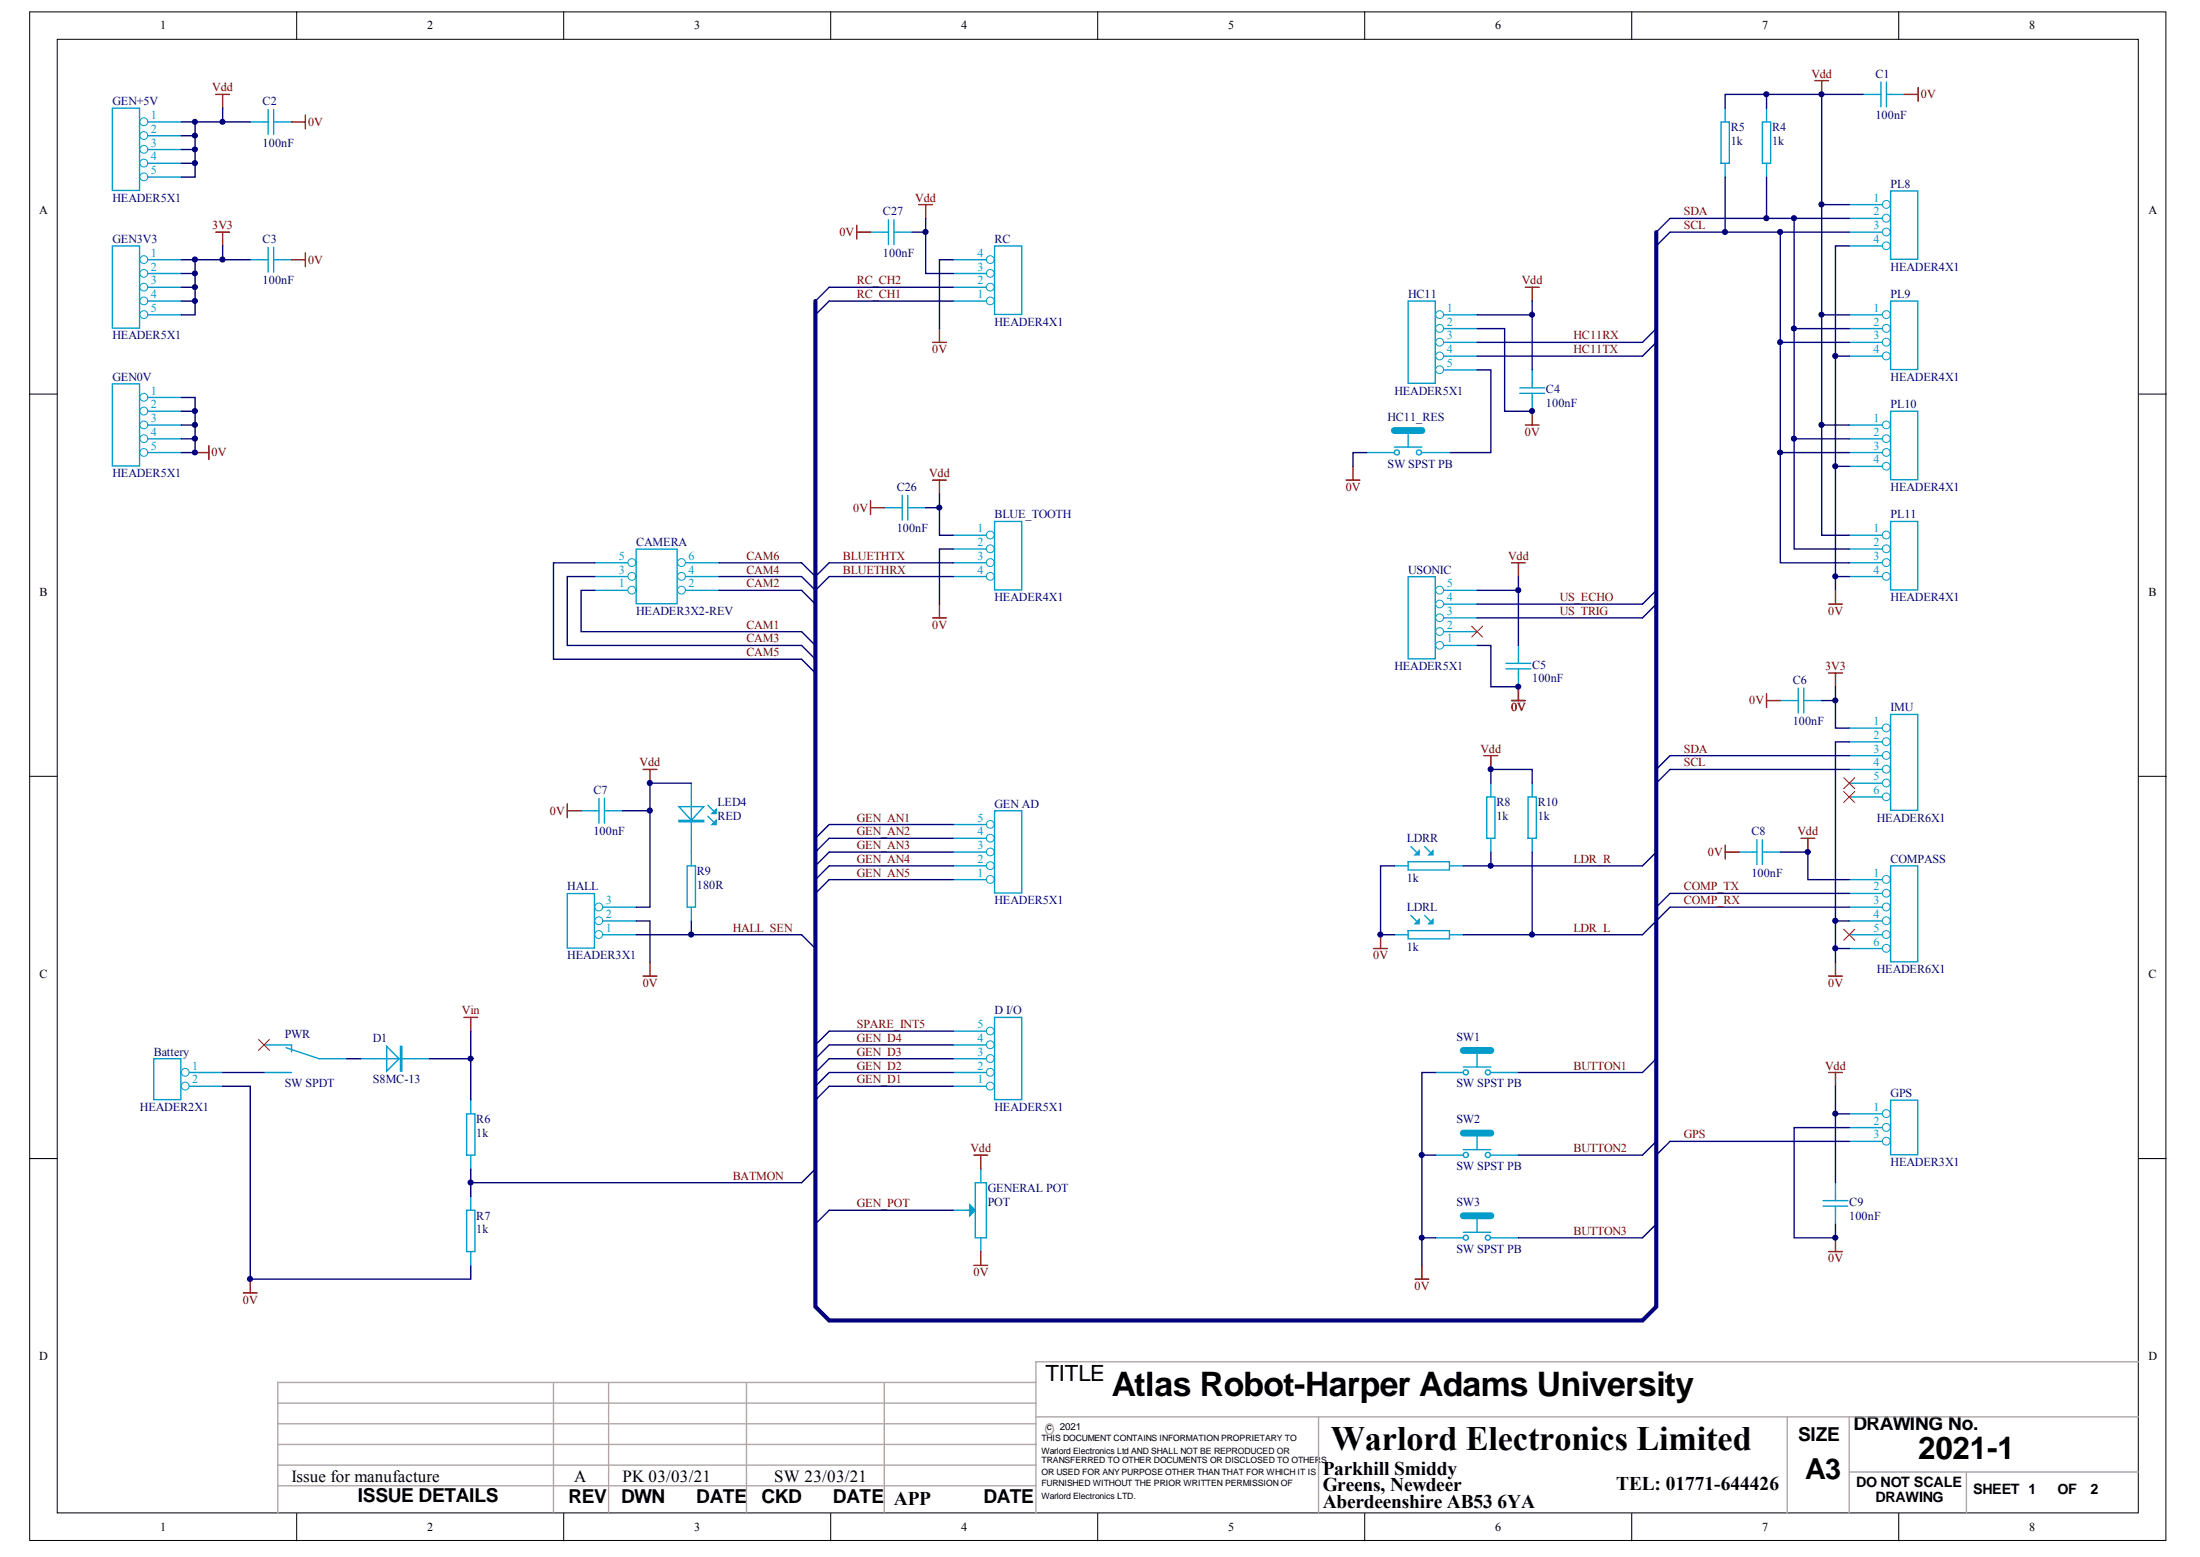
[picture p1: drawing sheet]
<svg xmlns="http://www.w3.org/2000/svg" width="420mm" height="297mm" viewBox="0 0 420 297" stroke-linecap="round" stroke-linejoin="round" font-family="sans-serif">
<g fill="#fff" stroke="#000" stroke-width=".19">
<path d="M5.7 2.3h407.6v291.6h-407.6z"/>
<path d="M10.9 7.5h397.1v281.1h-397.1z"/>
</g>
<g fill="none" stroke="#000" stroke-width=".19">
<path d="M56.6 2.2v5.3M107.6 2.2v5.3M158.5 2.2v5.3M209.5 2.2v5.3M260.4 2.2v5.3M311.4 2.2v5.3M362.3 2.2v5.3M5.7 75.2h5.2M408.1 75.2h5.3M5.7 148.1h5.2M408.1 148.1h5.3M5.7 221h5.2"/>
<path d="M408.1 221h5.3M56.6 288.7v5.3M107.6 288.7v5.3M158.5 288.7v5.3M209.5 288.7v5.3M260.4 288.7v5.3M311.4 288.7v5.3M362.3 288.7v5.3"/>
</g>
<g fill="none" stroke="#b0a6a6" stroke-width=".26">
<path d="M408.1 259.8h-210.4v28.9M53 279.5h144.7M53 275.6h144.7M53 271.6h144.7M53 267.7h144.7M105.6 263.7v24.7M116.1 263.7v24.7M142.4 263.7v24.7M168.7 263.7v24.7M197.7 263.7h-144.7v25M197.7 270.3h210.4M199.7 271.9a.75 .75 0 0 1 1-.1 .75 .75 0 0 1 .3 .8 .78 .78 0 0 1-.7 1 .78 .78 0 0 1-.8-1z"/>
<path d="M251.6 270.3v18.4M341 270.3v18.4M352.9 270.3v18.4M53 283.5h144.7M352.9 280.8h55.2M375.2 280.8v7.9"/>
</g>
<path d="M352.9 215.1h7.9M360.8 209.9h5.1v10.4h-5.1z" fill="none" stroke="#009cca" stroke-width=".26"/>
<circle cx="359.9" cy="215.1" r=".75" fill="#fff" stroke="#009cca" stroke-width=".19"/>
<path d="M352.9 217.7h7.9" fill="none" stroke="#009cca" stroke-width=".26"/>
<circle cx="359.9" cy="217.7" r=".75" fill="#fff" stroke="#009cca" stroke-width=".19"/>
<path d="M352.9 212.5h7.9" fill="none" stroke="#009cca" stroke-width=".26"/>
<circle cx="359.9" cy="212.5" r=".75" fill="#fff" stroke="#009cca" stroke-width=".19"/>
<path d="M352.9 170.4h7.9M360.8 165.2h5.1v18.3h-5.1z" fill="none" stroke="#009cca" stroke-width=".26"/>
<circle cx="359.9" cy="170.4" r=".75" fill="#fff" stroke="#009cca" stroke-width=".19"/>
<path d="M352.9 173.1h7.9" fill="none" stroke="#009cca" stroke-width=".26"/>
<circle cx="359.9" cy="173" r=".75" fill="#fff" stroke="#009cca" stroke-width=".19"/>
<path d="M352.9 167.8h7.9" fill="none" stroke="#009cca" stroke-width=".26"/>
<circle cx="359.9" cy="167.8" r=".75" fill="#fff" stroke="#009cca" stroke-width=".19"/>
<path d="M352.9 175.7h7.9" fill="none" stroke="#009cca" stroke-width=".26"/>
<circle cx="359.9" cy="175.7" r=".75" fill="#fff" stroke="#009cca" stroke-width=".19"/>
<path d="M352.9 178.3h7.9" fill="none" stroke="#009cca" stroke-width=".26"/>
<circle cx="359.9" cy="178.3" r=".75" fill="#fff" stroke="#009cca" stroke-width=".19"/>
<path d="M352.9 181h7.9" fill="none" stroke="#009cca" stroke-width=".26"/>
<circle cx="359.9" cy="180.9" r=".75" fill="#fff" stroke="#009cca" stroke-width=".19"/>
<path d="M29.3 202h5.2v7.8h-5.2zM34.6 207.2h7.9" fill="none" stroke="#009cca" stroke-width=".26"/>
<circle cx="35.3" cy="207.2" r=".75" fill="#fff" stroke="#009cca" stroke-width=".19"/>
<path d="M34.6 204.6h7.9" fill="none" stroke="#009cca" stroke-width=".26"/>
<circle cx="35.3" cy="204.6" r=".75" fill="#fff" stroke="#009cca" stroke-width=".19"/>
<g fill="none" stroke="#009cca" stroke-width=".26">
<path d="M360.8 36.4h5.1v13.1h-5.1zM352.9 41.7h7.9M266.1 178.3h2.6M266.1 165.2h2.6M268.7 177.5h7.9v1.6h-7.9zM268.7 164.4h7.9v1.6h-7.9zM269.2 174.6l1.1 1.1M269.2 161.5l1.1 1.1M271.9 174.6l1 1.1M271.9 161.5l1 1.1M276.6 178.3h2.6M276.6 165.2h2.6"/>
<path d="M50.4 199.4h5.2v1.3M54.6 199.9l6.3 2.1h5.3M73.8 199.6l2.4 2.4-2.4 2.3zM50.4 204.6h5.2M68.8 202h13.1"/>
</g>
<path d="M88.5 194.1h2.6M89.8 194.1v2.6M46.4 246.7h2.7M47.7 244v2.7" fill="none" stroke="#800000" stroke-width=".26"/>
<path d="M89.8 196.7v5.3h-7.9M42.5 207.2h5.2v36.8h42.1v-2.6M42.5 204.6h7.9" fill="none" stroke="#000080" stroke-width=".26"/>
<g fill="#009cca" stroke="#009cca" stroke-width=".26">
<path d="M272.6 176.2l.8-.8v.8z"/>
<path d="M270 176.2l.8-.8v.8z"/>
<path d="M272.6 163.1l.8-.8v.8z"/>
<path d="M270 163.1l.8-.8v.8z"/>
<path d="M76.4 199.6h.3v4.7h-.3z" fill-rule="evenodd"/>
</g>
<path d="M49.3 198.3l2.1 2.1M51.4 198.3l-2.1 2.1" fill="none" stroke="#f00" stroke-width=".19"/>
<circle cx="359.9" cy="41.6" r=".75" fill="#fff" stroke="#009cca" stroke-width=".19"/>
<path d="M352.9 44.3h7.9" fill="none" stroke="#009cca" stroke-width=".26"/>
<circle cx="359.9" cy="44.3" r=".74" fill="#fff" stroke="#009cca" stroke-width=".19"/>
<path d="M352.9 39h7.9" fill="none" stroke="#009cca" stroke-width=".26"/>
<circle cx="359.9" cy="39" r=".75" fill="#fff" stroke="#009cca" stroke-width=".19"/>
<path d="M352.9 46.9h7.9" fill="none" stroke="#009cca" stroke-width=".26"/>
<circle cx="359.9" cy="46.9" r=".74" fill="#fff" stroke="#009cca" stroke-width=".19"/>
<path d="M21.4 20.6h5.2v15.7h-5.2zM26.7 25.9h7.9" fill="none" stroke="#009cca" stroke-width=".26"/>
<circle cx="27.5" cy="25.9" r=".75" fill="#fff" stroke="#009cca" stroke-width=".19"/>
<path d="M26.7 28.5h7.9" fill="none" stroke="#009cca" stroke-width=".26"/>
<circle cx="27.5" cy="28.5" r=".75" fill="#fff" stroke="#009cca" stroke-width=".19"/>
<path d="M26.7 23.3h7.9" fill="none" stroke="#009cca" stroke-width=".26"/>
<circle cx="27.5" cy="23.2" r=".75" fill="#fff" stroke="#009cca" stroke-width=".19"/>
<path d="M26.7 31.2h7.9" fill="none" stroke="#009cca" stroke-width=".26"/>
<circle cx="27.5" cy="31.1" r=".75" fill="#fff" stroke="#009cca" stroke-width=".19"/>
<path d="M26.7 33.8h7.9" fill="none" stroke="#009cca" stroke-width=".26"/>
<circle cx="27.5" cy="33.7" r=".75" fill="#fff" stroke="#009cca" stroke-width=".19"/>
<path d="M21.4 46.9h5.2v15.7h-5.2zM26.7 52.2h7.9" fill="none" stroke="#009cca" stroke-width=".26"/>
<circle cx="27.5" cy="52.1" r=".74" fill="#fff" stroke="#009cca" stroke-width=".19"/>
<path d="M26.7 54.8h7.9" fill="none" stroke="#009cca" stroke-width=".26"/>
<circle cx="27.5" cy="54.8" r=".74" fill="#fff" stroke="#009cca" stroke-width=".19"/>
<path d="M26.7 49.5h7.9" fill="none" stroke="#009cca" stroke-width=".26"/>
<circle cx="27.5" cy="49.5" r=".74" fill="#fff" stroke="#009cca" stroke-width=".19"/>
<path d="M26.7 57.4h7.9" fill="none" stroke="#009cca" stroke-width=".26"/>
<circle cx="27.5" cy="57.4" r=".74" fill="#fff" stroke="#009cca" stroke-width=".19"/>
<path d="M26.7 60.1h7.9" fill="none" stroke="#009cca" stroke-width=".26"/>
<circle cx="27.5" cy="60" r=".75" fill="#fff" stroke="#009cca" stroke-width=".19"/>
<path d="M21.4 73.2h5.2v15.7h-5.2zM26.7 78.5h7.9" fill="none" stroke="#009cca" stroke-width=".26"/>
<circle cx="27.5" cy="78.4" r=".75" fill="#fff" stroke="#009cca" stroke-width=".19"/>
<path d="M26.7 81.1h7.9" fill="none" stroke="#009cca" stroke-width=".26"/>
<circle cx="27.5" cy="81.1" r=".74" fill="#fff" stroke="#009cca" stroke-width=".19"/>
<path d="M26.7 75.8h7.9" fill="none" stroke="#009cca" stroke-width=".26"/>
<circle cx="27.5" cy="75.8" r=".75" fill="#fff" stroke="#009cca" stroke-width=".19"/>
<path d="M26.7 83.7h7.9" fill="none" stroke="#009cca" stroke-width=".26"/>
<circle cx="27.5" cy="83.7" r=".74" fill="#fff" stroke="#009cca" stroke-width=".19"/>
<path d="M26.7 86.3h7.9" fill="none" stroke="#009cca" stroke-width=".26"/>
<circle cx="27.5" cy="86.3" r=".74" fill="#fff" stroke="#009cca" stroke-width=".19"/>
<path d="M268.7 110h5.2v15.7h-5.2zM274 120.5h7.9" fill="none" stroke="#009cca" stroke-width=".26"/>
<circle cx="274.7" cy="120.5" r=".74" fill="#fff" stroke="#009cca" stroke-width=".19"/>
<path d="M274 117.9h7.9" fill="none" stroke="#009cca" stroke-width=".26"/>
<circle cx="274.7" cy="117.8" r=".74" fill="#fff" stroke="#009cca" stroke-width=".19"/>
<path d="M274 123.1h7.9" fill="none" stroke="#009cca" stroke-width=".26"/>
<circle cx="274.7" cy="123.1" r=".74" fill="#fff" stroke="#009cca" stroke-width=".19"/>
<path d="M274 115.3h7.9" fill="none" stroke="#009cca" stroke-width=".26"/>
<circle cx="274.7" cy="115.2" r=".74" fill="#fff" stroke="#009cca" stroke-width=".19"/>
<path d="M274 112.6h7.9" fill="none" stroke="#009cca" stroke-width=".26"/>
<circle cx="274.7" cy="112.6" r=".75" fill="#fff" stroke="#009cca" stroke-width=".19"/>
<path d="M189.8 194.1h5.2v15.7h-5.2zM181.9 204.6h7.9" fill="none" stroke="#009cca" stroke-width=".26"/>
<circle cx="189" cy="204.6" r=".75" fill="#fff" stroke="#009cca" stroke-width=".19"/>
<path d="M181.9 202h7.9" fill="none" stroke="#009cca" stroke-width=".26"/>
<circle cx="189" cy="201.9" r=".75" fill="#fff" stroke="#009cca" stroke-width=".19"/>
<path d="M181.9 207.2h7.9" fill="none" stroke="#009cca" stroke-width=".26"/>
<circle cx="189" cy="207.2" r=".75" fill="#fff" stroke="#009cca" stroke-width=".19"/>
<path d="M181.9 199.4h7.9" fill="none" stroke="#009cca" stroke-width=".26"/>
<circle cx="189" cy="199.3" r=".75" fill="#fff" stroke="#009cca" stroke-width=".19"/>
<path d="M181.9 196.7h7.9" fill="none" stroke="#009cca" stroke-width=".26"/>
<circle cx="189" cy="196.7" r=".74" fill="#fff" stroke="#009cca" stroke-width=".19"/>
<path d="M268.7 57.4h5.2v15.7h-5.2zM274 62.7h7.9" fill="none" stroke="#009cca" stroke-width=".26"/>
<circle cx="274.7" cy="62.7" r=".75" fill="#fff" stroke="#009cca" stroke-width=".19"/>
<path d="M274 65.3h7.9" fill="none" stroke="#009cca" stroke-width=".26"/>
<circle cx="274.7" cy="65.3" r=".75" fill="#fff" stroke="#009cca" stroke-width=".19"/>
<path d="M274 60.1h7.9" fill="none" stroke="#009cca" stroke-width=".26"/>
<circle cx="274.7" cy="60" r=".75" fill="#fff" stroke="#009cca" stroke-width=".19"/>
<path d="M274 67.9h7.9" fill="none" stroke="#009cca" stroke-width=".26"/>
<circle cx="274.7" cy="67.9" r=".75" fill="#fff" stroke="#009cca" stroke-width=".19"/>
<path d="M274 70.6h7.9" fill="none" stroke="#009cca" stroke-width=".26"/>
<circle cx="274.7" cy="70.5" r=".75" fill="#fff" stroke="#009cca" stroke-width=".19"/>
<g fill="none" stroke="#009cca" stroke-width=".26">
<path d="M360.8 57.4h5.1v13.1h-5.1zM352.9 62.7h7.9M274 204.6h5.2M279.2 203.6h5.3M279.2 219.3h5.3M281.9 200.4v3.2M281.9 216.2v3.1M284.5 204.6h5.2M274 220.4h5.2M274 236.1h5.2M279.2 235.1h5.3M281.9 231.9v3.2"/>
<path d="M284.5 220.4h5.2M284.5 236.1h5.2"/>
<circle cx="279.7" cy="204.6" r=".48"/>
<circle cx="283.9" cy="204.6" r=".48"/>
<circle cx="279.7" cy="220.3" r=".49"/>
<circle cx="279.7" cy="236.1" r=".48"/>
<circle cx="283.9" cy="220.3" r=".49"/>
<circle cx="283.9" cy="236.1" r=".48"/>
</g>
<path d="M279.2 200.4h5.3M279.2 216.2h5.3M279.2 231.9h5.3" fill="none" stroke="#009cca" stroke-width="1.3"/>
<path d="M316 175.7l-2.6 2.6M316 162.6l-2.6 2.6h-34.2M274 204.6h-2.7v36.8M316 202l-2.6 2.6h-23.7M316 217.7l-2.6 2.7h-23.7M271.3 220.4h2.7M271.3 236.1h2.7M316 233.5l-2.6 2.6h-23.7" fill="none" stroke="#000080" stroke-width=".26"/>
<path d="M270 244h2.6M271.3 241.4v2.6" fill="none" stroke="#800000" stroke-width=".26"/>
<circle cx="359.9" cy="62.7" r=".75" fill="#fff" stroke="#009cca" stroke-width=".19"/>
<path d="M352.9 65.3h7.9" fill="none" stroke="#009cca" stroke-width=".26"/>
<circle cx="359.9" cy="65.3" r=".75" fill="#fff" stroke="#009cca" stroke-width=".19"/>
<path d="M352.9 60.1h7.9" fill="none" stroke="#009cca" stroke-width=".26"/>
<circle cx="359.9" cy="60" r=".75" fill="#fff" stroke="#009cca" stroke-width=".19"/>
<path d="M352.9 67.9h7.9" fill="none" stroke="#009cca" stroke-width=".26"/>
<circle cx="359.9" cy="67.9" r=".75" fill="#fff" stroke="#009cca" stroke-width=".19"/>
<path d="M360.8 78.5h5.1v13h-5.1zM352.9 83.7h7.9" fill="none" stroke="#009cca" stroke-width=".26"/>
<circle cx="359.9" cy="83.7" r=".74" fill="#fff" stroke="#009cca" stroke-width=".19"/>
<path d="M352.9 86.3h7.9" fill="none" stroke="#009cca" stroke-width=".26"/>
<circle cx="359.9" cy="86.3" r=".74" fill="#fff" stroke="#009cca" stroke-width=".19"/>
<path d="M352.9 81.1h7.9" fill="none" stroke="#009cca" stroke-width=".26"/>
<circle cx="359.9" cy="81.1" r=".74" fill="#fff" stroke="#009cca" stroke-width=".19"/>
<path d="M352.9 89h7.9" fill="none" stroke="#009cca" stroke-width=".26"/>
<circle cx="359.9" cy="88.9" r=".74" fill="#fff" stroke="#009cca" stroke-width=".19"/>
<path d="M360.8 99.5h5.1v13h-5.1zM352.9 104.7h7.9" fill="none" stroke="#009cca" stroke-width=".26"/>
<circle cx="359.9" cy="104.7" r=".75" fill="#fff" stroke="#009cca" stroke-width=".19"/>
<path d="M352.9 107.4h7.9" fill="none" stroke="#009cca" stroke-width=".26"/>
<circle cx="359.9" cy="107.3" r=".75" fill="#fff" stroke="#009cca" stroke-width=".19"/>
<path d="M352.9 102.1h7.9" fill="none" stroke="#009cca" stroke-width=".26"/>
<circle cx="359.9" cy="102.1" r=".75" fill="#fff" stroke="#009cca" stroke-width=".19"/>
<path d="M352.9 110h7.9" fill="none" stroke="#009cca" stroke-width=".26"/>
<circle cx="359.9" cy="110" r=".75" fill="#fff" stroke="#009cca" stroke-width=".19"/>
<g fill="none" stroke="#000080" stroke-width=".26">
<path d="M352.9 39h-5.3v63.1h5.3M339.7 44.3v63.1h13.2M342.4 41.7v63h10.5M352.9 46.9h-2.7v65.7M352.9 41.7h-34.2l-2.7 2.6M352.9 44.3h-34.2l-2.7 2.6M339.7 65.3h13.2M342.4 62.7h10.5M347.6 60.1h5.3M350.2 67.9h2.7M339.7 86.3h13.2M342.4 83.7h10.5"/>
<path d="M347.6 81.1h5.3M350.2 89h2.7M350.2 110h2.7"/>
</g>
<path d="M316 44.3v205l-2.6 2.6h-155.2l-2.6-2.6v-191.9" fill="none" stroke="#000080" stroke-width=".79"/>
<path d="M346.3 15.4h2.6M347.6 15.4v2.6M348.9 115.3h2.7M350.2 112.6v2.7" fill="none" stroke="#800000" stroke-width=".26"/>
<path d="M328.4 23.3h1.6v7.9h-1.6zM329.2 20.6v2.7M329.2 31.2v2.6M336.3 23.3h1.6v7.9h-1.6zM337.1 20.6v2.7M337.1 31.2v2.6M360.8 136.3h5.1v18.3h-5.1zM352.9 141.5h7.9" fill="none" stroke="#009cca" stroke-width=".26"/>
<path d="M351.8 177.3l2.1 2.1M353.9 177.3l-2.1 2.1" fill="none" stroke="#f00" stroke-width=".19"/>
<circle cx="359.9" cy="141.5" r=".75" fill="#fff" stroke="#009cca" stroke-width=".19"/>
<path d="M352.9 144.2h7.9" fill="none" stroke="#009cca" stroke-width=".26"/>
<circle cx="359.9" cy="144.1" r=".75" fill="#fff" stroke="#009cca" stroke-width=".19"/>
<path d="M352.9 138.9h7.9" fill="none" stroke="#009cca" stroke-width=".26"/>
<circle cx="359.9" cy="138.9" r=".75" fill="#fff" stroke="#009cca" stroke-width=".19"/>
<path d="M352.9 146.8h7.9" fill="none" stroke="#009cca" stroke-width=".26"/>
<circle cx="359.9" cy="146.8" r=".75" fill="#fff" stroke="#009cca" stroke-width=".19"/>
<path d="M352.9 149.4h7.9" fill="none" stroke="#009cca" stroke-width=".26"/>
<circle cx="359.9" cy="149.4" r=".75" fill="#fff" stroke="#009cca" stroke-width=".19"/>
<path d="M352.9 152h7.9" fill="none" stroke="#009cca" stroke-width=".26"/>
<circle cx="359.9" cy="152" r=".74" fill="#fff" stroke="#009cca" stroke-width=".19"/>
<g fill="none" stroke="#000080" stroke-width=".26">
<path d="M337.1 18v2.6M347.6 18h7.9M34.6 23.3h13.1M34.6 31.2h2.6M34.6 28.5h2.6M34.6 25.9h2.6M37.2 23.3v10.5h-2.6M42.5 20.6v2.7M329.2 20.6v-2.6h18.4v21M329.2 33.8v10.5M337.1 33.8v7.9M34.6 49.5h13.1"/>
<path d="M34.6 57.4h2.6M34.6 54.8h2.6M34.6 52.2h2.6M37.2 49.5v10.6h-2.6M42.5 46.9v2.6M292.4 57.4v13.2M34.6 75.8h2.6v10.5h-2.6M34.6 78.5h2.6M281.9 62.7h5.2v15.8h5.3M281.9 70.6h2.6v15.7h-7.9M281.9 60.1h10.5M316 65.3l-2.6 2.6h-31.5"/>
<path d="M316 62.7l-2.6 2.6h-31.5M34.6 83.7h2.6M34.6 81.1h2.6M260.8 86.3h-2.6v2.7M281.9 112.6h7.8M289.7 110v13.1M316 115.3l-2.6 2.6h-31.5M316 112.6l-2.6 2.7h-31.5M281.9 123.1h2.6v7.9h5.2M347.6 133.6h2.6M350.2 131v7.9h2.7M284.5 149.4v-2.6h7.9v2.6"/>
<path d="M352.9 141.5h-2.7v42.1M352.9 144.2h-34.2l-2.7 2.6M352.9 146.8h-34.2l-2.7 2.6M266.1 165.2h-2.7v13.1h2.7M284.5 162.6v2.6M292.4 162.6v15.7h-13.2M292.4 178.3h21M339.7 162.6h5.3v5.2h7.9M352.9 173.1h-34.2l-2.7 2.6M352.9 170.4h-34.2l-2.7 2.7M350.2 181h2.7M66.2 202h2.6"/>
<path d="M89.8 202v7.9M350.2 212.5h2.7M350.2 207.2v18.4M352.9 215.1h-10.5v21h7.8v-2.6M352.9 217.7h-34.2l-2.7 2.7M89.8 223v5.3M155.6 223l-2.6 2.6h-63.2"/>
</g>
<g fill="none" stroke="#800000" stroke-width=".26">
<path d="M41.2 18h2.6M42.5 18v2.6M363.4 18h2.6M366 16.7v2.6M55.6 23.3h2.7M58.3 22v2.6M41.2 44.3h2.6M42.5 44.3v2.6M55.6 49.5h2.7M58.3 48.2v2.7M291.1 54.8h2.6M292.4 54.8v2.6"/>
<path d="M292.4 78.5v2.6M37.2 86.3h2.7M39.9 85v2.7M256.9 91.6h2.6M258.2 89v2.6M291.1 81.1h2.6M288.4 107.4h2.7M289.7 107.4v2.6M288.4 133.6h2.7M289.7 131v2.6M337.1 132.3v2.7M337.1 133.6h2.6"/>
<path d="M348.9 128.4h2.7M350.2 128.4v2.6M283.2 144.2h2.6M284.5 144.2v2.6M343.7 159.9h2.6M345 159.9v2.7M263.4 178.3v2.7M329.2 161.2v2.7M329.2 162.6h2.6M262.1 181h2.7M348.9 186.2h2.7M350.2 183.6v2.6"/>
<path d="M348.9 204.6h2.7M350.2 204.6v2.6M348.9 238.8h2.7M350.2 236.1v2.7"/>
</g>
<path d="M280.8 119.5l2.1 2.1M282.9 119.5l-2.1 2.1M351.8 148.4l2.1 2.1M351.8 151l2.1 2.1M353.9 148.4l-2.1 2.1M353.9 151l-2.1 2.1" fill="none" stroke="#f00" stroke-width=".19"/>
<g fill="none" stroke="#009cca" stroke-width=".26">
<path d="M355.5 18h3.4M358.9 15.6v4.8M360 18h3.4M360 15.6v4.8M47.7 23.3h3.5M51.2 20.9v4.7M52.2 23.3h3.4M52.2 20.9v4.7M47.7 49.5h3.5M51.2 47.2v4.7M52.2 47.2v4.7M52.2 49.5h3.4"/>
<path d="M290 75h4.7M290 74h4.7M292.4 70.6v3.4M292.4 75v3.5M260.8 86.3h5.3M266.1 85.3h5.2M268.7 82.1v3.2M271.3 86.3h5.3M287.4 127.6h4.7M287.4 126.6h4.7M289.7 123.1v3.5M289.7 127.6v3.4"/>
<path d="M339.7 133.6h3.4M343.1 131.3v4.7M344.2 133.6h3.4M344.2 131.3v4.7M189.8 154.7h5.2v15.7h-5.2zM283.7 152h1.6v7.9h-1.6zM284.5 149.4v2.6M284.5 159.9v2.7M291.6 152h1.6v7.9h-1.6zM292.4 149.4v2.6M292.4 159.9v2.7M181.9 165.2h7.9"/>
<path d="M331.8 162.6h3.5M335.3 160.2v4.7M336.3 162.6h3.4M336.3 160.2v4.7M89 212.5h1.6v7.9h-1.6zM89.8 209.9v2.6M89 230.9h1.6v7.9h-1.6zM89.8 220.4v2.6M89.8 228.3v2.6M89.8 238.8v2.6M347.9 230.1h4.7M347.9 229h4.7"/>
<path d="M350.2 225.6v3.4M350.2 230.1v3.4"/>
<circle cx="266.6" cy="86.3" r=".48"/>
<circle cx="270.8" cy="86.3" r=".48"/>
</g>
<path d="M266.1 82.1h5.2" fill="none" stroke="#009cca" stroke-width="1.3"/>
<circle cx="189" cy="165.1" r=".75" fill="#fff" stroke="#009cca" stroke-width=".19"/>
<path d="M181.9 162.6h7.9" fill="none" stroke="#009cca" stroke-width=".26"/>
<circle cx="189" cy="162.5" r=".74" fill="#fff" stroke="#009cca" stroke-width=".19"/>
<path d="M181.9 167.8h7.9" fill="none" stroke="#009cca" stroke-width=".26"/>
<circle cx="189" cy="167.8" r=".75" fill="#fff" stroke="#009cca" stroke-width=".19"/>
<path d="M181.9 159.9h7.9" fill="none" stroke="#009cca" stroke-width=".26"/>
<circle cx="189" cy="159.9" r=".74" fill="#fff" stroke="#009cca" stroke-width=".19"/>
<path d="M181.9 157.3h7.9" fill="none" stroke="#009cca" stroke-width=".26"/>
<circle cx="189" cy="157.3" r=".74" fill="#fff" stroke="#009cca" stroke-width=".19"/>
<path d="M181.9 159.9h-23.7l-2.6 2.7M181.9 157.3h-23.7l-2.6 2.6M181.9 167.8h-23.7l-2.6 2.6M181.9 165.2h-23.7l-2.6 2.6M181.9 162.6h-23.7l-2.6 2.6M181.9 199.4h-23.7l-2.6 2.6M181.9 196.7h-23.7l-2.6 2.7M181.9 207.2h-23.7l-2.6 2.7M181.9 204.6h-23.7l-2.6 2.6M181.9 202h-23.7l-2.6 2.6" fill="none" stroke="#000080" stroke-width=".26"/>
<path d="M121.4 104.8h7.8v10.4h-7.8zM129.3 112.6h7.9" fill="none" stroke="#009cca" stroke-width=".26"/>
<circle cx="130" cy="112.6" r=".75" fill="#fff" stroke="#009cca" stroke-width=".19"/>
<path d="M113.5 110h7.9" fill="none" stroke="#009cca" stroke-width=".26"/>
<circle cx="120.6" cy="110" r=".75" fill="#fff" stroke="#009cca" stroke-width=".19"/>
<path d="M129.3 110h7.9" fill="none" stroke="#009cca" stroke-width=".26"/>
<circle cx="130" cy="110" r=".75" fill="#fff" stroke="#009cca" stroke-width=".19"/>
<path d="M129.3 107.4h7.9" fill="none" stroke="#009cca" stroke-width=".26"/>
<circle cx="130" cy="107.3" r=".75" fill="#fff" stroke="#009cca" stroke-width=".19"/>
<path d="M113.5 112.6h7.9" fill="none" stroke="#009cca" stroke-width=".26"/>
<circle cx="120.6" cy="112.6" r=".75" fill="#fff" stroke="#009cca" stroke-width=".19"/>
<path d="M113.5 107.4h7.9" fill="none" stroke="#009cca" stroke-width=".26"/>
<circle cx="120.6" cy="107.3" r=".75" fill="#fff" stroke="#009cca" stroke-width=".19"/>
<path d="M113.5 107.4h-7.9v18.4h47.4M113.5 110h-5.3v13.1h44.8M113.5 112.6h-2.6v7.9h42.1M137.2 112.6h15.8M137.2 110h15.8M137.2 107.4h15.8" fill="none" stroke="#000080" stroke-width=".26"/>
<path d="M108.2 170.5h5.2v10.4h-5.2zM113.5 175.7h7.9" fill="none" stroke="#009cca" stroke-width=".26"/>
<circle cx="114.3" cy="175.7" r=".75" fill="#fff" stroke="#009cca" stroke-width=".19"/>
<path d="M113.5 173.1h7.9" fill="none" stroke="#009cca" stroke-width=".26"/>
<circle cx="114.3" cy="173" r=".75" fill="#fff" stroke="#009cca" stroke-width=".19"/>
<path d="M113.5 178.3h7.9" fill="none" stroke="#009cca" stroke-width=".26"/>
<circle cx="114.3" cy="178.3" r=".75" fill="#fff" stroke="#009cca" stroke-width=".19"/>
<g fill="none" stroke="#009cca" stroke-width=".26">
<path d="M189.8 99.5h5.2v13h-5.2zM181.9 104.7h7.9M110.9 154.7h3.4M114.3 152.3v4.7M115.3 154.7h3.5M115.3 152.3v4.7M129.6 153.9h4.7l-2.4 2.6zM131.9 149.4v15.8M135.1 153.6l1 1.1M135.1 155.7l1 1.1M131.1 165.2h1.6v7.9h-1.6zM131.9 173.1v2.6"/>
<path d="M181.9 230.9h4.2M186.1 225.6h2.1v10.5h-2.1zM187.2 223v2.6M187.2 236.1v2.7"/>
</g>
<g fill="#009cca" stroke="#009cca" stroke-width=".26">
<path d="M135.9 155.2l.8-.8v.8z"/>
<path d="M135.9 157.3l.8-.8v.8z"/>
<path d="M185.1 229.8l1 1.1-1 1z"/>
<path d="M129.6 156.5h4.7v.3h-4.7z" fill-rule="evenodd"/>
</g>
<path d="M118.8 154.7h5.2M131.9 149.4h-7.9v23.7h-2.6M121.4 175.7h2.6v7.9M121.4 178.3h31.6l2.6 2.7M131.9 175.7v2.6M181.9 230.9h-23.7l-2.6 2.6" fill="none" stroke="#000080" stroke-width=".26"/>
<path d="M108.2 153.4v2.6M108.2 154.7h2.7M122.7 146.8h2.6M124 146.8v2.6M122.7 186.2h2.6M124 183.6v2.6M185.8 220.4h2.7M187.2 220.4v2.6M187.2 238.8v2.6M185.8 241.4h2.7" fill="none" stroke="#800000" stroke-width=".26"/>
<circle cx="189" cy="104.7" r=".75" fill="#fff" stroke="#009cca" stroke-width=".19"/>
<path d="M181.9 107.4h7.9" fill="none" stroke="#009cca" stroke-width=".26"/>
<circle cx="189" cy="107.3" r=".75" fill="#fff" stroke="#009cca" stroke-width=".19"/>
<path d="M181.9 102.1h7.9" fill="none" stroke="#009cca" stroke-width=".26"/>
<circle cx="189" cy="102.1" r=".75" fill="#fff" stroke="#009cca" stroke-width=".19"/>
<path d="M181.9 110h7.9" fill="none" stroke="#009cca" stroke-width=".26"/>
<circle cx="189" cy="110" r=".75" fill="#fff" stroke="#009cca" stroke-width=".19"/>
<path d="M176.6 96.9h2.7M179.3 94.2v7.9h2.6M153 110l2.6 2.6 2.6-2.6h23.7M153 107.4l2.6 2.6 2.6-2.6h23.7M153 112.6l2.6 2.7M181.9 104.7h-2.6v10.6M153 125.8l2.6 2.6M153 123.1l2.6 2.7M153 120.5l2.6 2.6" fill="none" stroke="#000080" stroke-width=".26"/>
<path d="M181.9 54.8h7.9M189.8 46.9h5.2v13.1h-5.2zM168.7 96.9h3.5M172.2 94.5v4.7M173.2 96.9h3.4M173.2 94.5v4.7" fill="none" stroke="#009cca" stroke-width=".26"/>
<path d="M166.1 95.5v2.7M166.1 96.9h2.6M178 91.6h2.6M179.3 91.6v2.6M178 117.9h2.6M179.3 115.3v2.6" fill="none" stroke="#800000" stroke-width=".26"/>
<circle cx="189" cy="54.8" r=".74" fill="#fff" stroke="#009cca" stroke-width=".19"/>
<path d="M181.9 52.2h7.9" fill="none" stroke="#009cca" stroke-width=".26"/>
<circle cx="189" cy="52.1" r=".74" fill="#fff" stroke="#009cca" stroke-width=".19"/>
<path d="M181.9 57.4h7.9" fill="none" stroke="#009cca" stroke-width=".26"/>
<circle cx="189" cy="57.4" r=".74" fill="#fff" stroke="#009cca" stroke-width=".19"/>
<path d="M181.9 49.5h7.9" fill="none" stroke="#009cca" stroke-width=".26"/>
<circle cx="189" cy="49.5" r=".74" fill="#fff" stroke="#009cca" stroke-width=".19"/>
<path d="M166.1 44.3h3.4M169.5 41.9v4.8M170.6 44.3h3.4M170.6 41.9v4.8" fill="none" stroke="#009cca" stroke-width=".26"/>
<path d="M175.3 39h2.7M176.6 39v2.7M163.5 43v2.6M163.5 44.3h2.6M178 65.3h2.6M179.3 62.7v2.6" fill="none" stroke="#800000" stroke-width=".26"/>
<path d="M174 44.3h2.6M176.6 41.7v10.5h5.3M181.9 49.5h-2.6v13.2M181.9 57.4h-23.7l-2.6 2.7M181.9 54.8h-23.7l-2.6 2.6M350.2 175.7h2.7" fill="none" stroke="#000080" stroke-width=".26"/>
<g fill="#000080" stroke="#000080" stroke-width=".19">
<circle cx="37.2" cy="86.3" r=".48"/>
<circle cx="37.2" cy="83.7" r=".49"/>
<circle cx="37.2" cy="81" r=".49"/>
<circle cx="37.2" cy="78.4" r=".49"/>
<circle cx="37.2" cy="57.4" r=".48"/>
<circle cx="37.2" cy="54.8" r=".48"/>
<circle cx="37.2" cy="52.2" r=".48"/>
<circle cx="37.2" cy="49.5" r=".49"/>
<circle cx="37.2" cy="31.1" r=".49"/>
<circle cx="37.2" cy="28.5" r=".48"/>
<circle cx="37.2" cy="25.9" r=".48"/>
<circle cx="37.2" cy="23.2" r=".48"/>
<circle cx="42.4" cy="49.5" r=".49"/>
<circle cx="42.5" cy="23.2" r=".48"/>
<circle cx="47.7" cy="244" r=".49"/>
<circle cx="89.8" cy="225.6" r=".49"/>
<circle cx="89.8" cy="202" r=".48"/>
<circle cx="124" cy="154.6" r=".49"/>
<circle cx="124" cy="149.4" r=".49"/>
<circle cx="131.9" cy="178.3" r=".49"/>
<circle cx="176.6" cy="44.3" r=".49"/>
<circle cx="179.2" cy="96.8" r=".48"/>
<circle cx="263.4" cy="178.3" r=".49"/>
<circle cx="271.3" cy="236.1" r=".48"/>
<circle cx="271.3" cy="220.3" r=".49"/>
<circle cx="284.5" cy="165.2" r=".48"/>
<circle cx="284.4" cy="146.8" r=".49"/>
<circle cx="289.7" cy="131" r=".48"/>
<circle cx="289.7" cy="112.6" r=".49"/>
<circle cx="292.3" cy="178.3" r=".49"/>
<circle cx="292.3" cy="78.4" r=".49"/>
<circle cx="292.3" cy="60" r=".48"/>
<circle cx="329.2" cy="44.3" r=".49"/>
<circle cx="337.1" cy="41.6" r=".49"/>
<circle cx="337.1" cy="18" r=".48"/>
<circle cx="339.7" cy="86.3" r=".48"/>
<circle cx="339.7" cy="65.3" r=".49"/>
<circle cx="339.7" cy="44.3" r=".49"/>
<circle cx="342.3" cy="83.7" r=".49"/>
<circle cx="342.3" cy="62.7" r=".48"/>
<circle cx="342.3" cy="41.6" r=".49"/>
<circle cx="345" cy="162.5" r=".48"/>
<circle cx="347.6" cy="81" r=".49"/>
<circle cx="347.6" cy="60" r=".48"/>
<circle cx="347.6" cy="39" r=".49"/>
<circle cx="347.6" cy="18" r=".48"/>
<circle cx="350.2" cy="236.1" r=".48"/>
<circle cx="350.2" cy="212.5" r=".49"/>
<circle cx="350.2" cy="180.9" r=".49"/>
<circle cx="350.2" cy="175.7" r=".49"/>
<circle cx="350.2" cy="133.6" r=".48"/>
<circle cx="350.2" cy="110" r=".49"/>
<circle cx="350.2" cy="88.9" r=".48"/>
<circle cx="350.2" cy="67.9" r=".49"/>
</g>
<text font-size="6.5" x="254" y="276.7">Warlord Electronics Limited</text>
<text font-size="6.4" x="212.1" y="266.4">Atlas Robot-Harper Adams University</text>
<text font-size="6" x="366" y="278.4">2021-1</text>
<text font-size="5.5" x="344.5" y="282.2">A3</text>
<text font-size="4.3" x="199.5" y="263.4">TITLE</text>
<g font-size="3.7">
<text x="343.1" y="274.9">SIZE</text>
<text x="353.7" y="272.8">DRAWING No.</text>
<text x="252.4" y="281.3">Parkhill Smiddy</text>
<text x="68.3" y="286.5">ISSUE DETAILS</text>
<text x="108.5" y="286.7">REV</text>
<text x="118.5" y="286.7">DWN</text>
<text x="132.9" y="286.7">DATE</text>
<text x="145.3" y="286.7">CKD</text>
<text x="158.9" y="286.7">DATE</text>
<text x="170.6" y="287.1">APP</text>
<text x="187.7" y="286.7">DATE</text>
<text x="252.4" y="284.5">Greens, Newdeer</text>
<text x="252.4" y="287.6">Aberdeenshire AB53 6YA</text>
<text x="308.4" y="284.2">TEL: 01771-644426</text>
</g>
<g font-size="3.2">
<text x="55.6" y="282.7">Issue for manufacture</text>
<text x="109.6" y="282.7">A</text>
<text x="118.8" y="282.7">PK 03/03/21</text>
<text x="147.7" y="282.7">SW 23/03/21</text>
</g>
<g font-size="2.7">
<text x="354.2" y="283.6">DO NOT SCALE</text>
<text x="357.9" y="286.5">DRAWING</text>
<text x="376.5" y="284.9">SHEET 1</text>
<text x="392.6" y="284.9">OF</text>
<text x="398.9" y="284.9">2</text>
</g>
<g font-size="2.3">
<text x="30.6" y="5.6">1</text>
<text x="81.5" y="5.6">2</text>
<text x="132.5" y="5.6">3</text>
<text x="183.4" y="5.6">4</text>
<text x="234.4" y="5.6">5</text>
<text x="285.3" y="5.6">6</text>
<text x="336.3" y="5.6">7</text>
<text x="387.2" y="5.6">8</text>
<text x="7.5" y="40.8">A</text>
<text x="410" y="40.8">A</text>
<text x="7.5" y="113.7">B</text>
<text x="410" y="113.7">B</text>
<text x="7.5" y="186.6">C</text>
<text x="410" y="186.6">C</text>
<text x="7.5" y="259.5">D</text>
<text x="410" y="259.5">D</text>
<text x="30.6" y="292.1">1</text>
<text x="81.5" y="292.1">2</text>
<text x="132.5" y="292.1">3</text>
<text x="183.4" y="292.1">4</text>
<text x="234.4" y="292.1">5</text>
<text x="285.3" y="292.1">6</text>
<text x="336.3" y="292.1">7</text>
<text x="387.2" y="292.1">8</text>
</g>
<g font-size="2.3" fill="#800000">
<text x="40.5" y="17.4">Vdd</text>
<text x="345.6" y="14.8">Vdd</text>
<text x="366.6" y="18.8">0V</text>
<text x="58.8" y="24">0V</text>
<text x="174.7" y="38.5">Vdd</text>
<text x="321.3" y="41.1">SDA</text>
<text x="40.5" y="43.7">3V3</text>
<text x="160.2" y="45">0V</text>
<text x="321.3" y="43.7">SCL</text>
<text x="58.8" y="50.3">0V</text>
<text x="163.5" y="56.9">RC_CH1</text>
<text x="163.5" y="54.2">RC_CH2</text>
<text x="290.4" y="54.2">Vdd</text>
<text x="300.3" y="64.8">HC11RX</text>
<text x="177.9" y="67.4">0V</text>
<text x="300.3" y="67.4">HC11TX</text>
<text x="291" y="83.1">0V</text>
<text x="40.4" y="87.1">0V</text>
<text x="177.3" y="91">Vdd</text>
<text x="256.8" y="93.7">0V</text>
<text x="162.8" y="97.6">0V</text>
<text x="142.4" y="106.8">CAM6</text>
<text x="160.9" y="106.8">BLUETHTX</text>
<text x="287.8" y="106.8">Vdd</text>
<text x="142.4" y="112.1">CAM2</text>
<text x="142.4" y="109.4">CAM4</text>
<text x="160.9" y="109.4">BLUETHRX</text>
<text x="142.4" y="119.9">CAM1</text>
<text x="177.9" y="119.9">0V</text>
<text x="297.6" y="114.7">US_ECHO</text>
<text x="297.6" y="117.3">US_TRIG</text>
<text x="348.8" y="117.3">0V</text>
<text x="142.4" y="122.6">CAM3</text>
<text x="142.4" y="125.2">CAM5</text>
<text x="348.3" y="127.8">3V3</text>
<text x="288.4" y="135.7">0V</text>
<text x="333.8" y="134.4">0V</text>
<text x="282.5" y="143.6">Vdd</text>
<text x="321.3" y="143.6">SDA</text>
<text x="122.1" y="146.2">Vdd</text>
<text x="321.3" y="146.2">SCL</text>
<text x="104.9" y="155.4">0V</text>
<text x="163.5" y="156.7">GEN_AN1</text>
<text x="163.5" y="159.4">GEN_AN2</text>
<text x="163.5" y="162">GEN_AN3</text>
<text x="343" y="159.4">Vdd</text>
<text x="163.5" y="167.2">GEN_AN5</text>
<text x="163.5" y="164.6">GEN_AN4</text>
<text x="300.3" y="164.6">LDR_R</text>
<text x="325.9" y="163.3">0V</text>
<text x="321.3" y="169.9">COMP_TX</text>
<text x="321.3" y="172.5">COMP_RX</text>
<text x="139.8" y="177.8">HALL_SEN</text>
<text x="300.3" y="177.8">LDR_L</text>
<text x="262" y="183">0V</text>
<text x="122.6" y="188.3">0V</text>
<text x="348.8" y="188.3">0V</text>
<text x="88.2" y="193.5">Vin</text>
<text x="163.5" y="196.2">SPARE_INT5</text>
<text x="163.5" y="201.4">GEN_D3</text>
<text x="163.5" y="198.8">GEN_D4</text>
<text x="163.5" y="206.7">GEN_D1</text>
<text x="163.5" y="204">GEN_D2</text>
<text x="300.3" y="204">BUTTON1</text>
<text x="348.3" y="204">Vdd</text>
<text x="185.2" y="219.8">Vdd</text>
<text x="300.3" y="219.8">BUTTON2</text>
<text x="321.3" y="217.2">GPS</text>
<text x="139.8" y="225.1">BATMON</text>
<text x="163.5" y="230.3">GEN_POT</text>
<text x="300.3" y="235.6">BUTTON3</text>
<text x="185.8" y="243.5">0V</text>
<text x="348.8" y="240.8">0V</text>
<text x="46.4" y="248.7">0V</text>
<text x="269.9" y="246.1">0V</text>
</g>
<g font-size="2.3" fill="#000080">
<text x="357.9" y="14.8">C1</text>
<text x="21.4" y="20.1">GEN+5V</text>
<text x="50.1" y="20.1">C2</text>
<text x="357.9" y="22.7">100nF</text>
<text x="50.1" y="28">100nF</text>
<text x="330.3" y="25.1">R5</text>
<text x="330.3" y="27.7">1k</text>
<text x="338.1" y="25.1">R4</text>
<text x="338.1" y="27.7">1k</text>
<text x="360.8" y="35.8">PL8</text>
<text x="21.4" y="38.5">HEADER5X1</text>
<text x="168.5" y="41.1">C27</text>
<text x="21.4" y="46.4">GEN3V3</text>
<text x="50.1" y="46.4">C3</text>
<text x="189.8" y="46.4">RC</text>
<text x="168.5" y="49">100nF</text>
<text x="360.8" y="51.6">HEADER4X1</text>
<text x="50.1" y="54.2">100nF</text>
<text x="268.7" y="56.9">HC11</text>
<text x="360.8" y="56.9">PL9</text>
<text x="21.4" y="64.8">HEADER5X1</text>
<text x="189.8" y="62.1">HEADER4X1</text>
<text x="21.4" y="72.6">GEN0V</text>
<text x="266.1" y="75.3">HEADER5X1</text>
<text x="295" y="75">C4</text>
<text x="295" y="77.6">100nF</text>
<text x="360.8" y="72.6">HEADER4X1</text>
<text x="360.8" y="77.9">PL10</text>
<text x="264.8" y="80.3">HC11_RES</text>
<text x="264.8" y="89.2">SW SPST PB</text>
<text x="21.4" y="91">HEADER5X1</text>
<text x="171.1" y="93.7">C26</text>
<text x="360.8" y="93.7">HEADER4X1</text>
<text x="171.1" y="101.5">100nF</text>
<text x="189.8" y="98.9">BLUE_TOOTH</text>
<text x="360.8" y="98.9">PL11</text>
<text x="121.4" y="104.2">CAMERA</text>
<text x="268.7" y="109.4">USONIC</text>
<text x="121.4" y="117.3">HEADER3X2-REV</text>
<text x="189.8" y="114.7">HEADER4X1</text>
<text x="360.8" y="114.7">HEADER4X1</text>
<text x="266.1" y="127.8">HEADER5X1</text>
<text x="292.4" y="127.6">C5</text>
<text x="292.4" y="130.2">100nF</text>
<text x="342.1" y="130.5">C6</text>
<text x="360.8" y="135.7">IMU</text>
<text x="342.1" y="138.3">100nF</text>
<text x="113.2" y="151.5">C7</text>
<text x="136.9" y="153.8">LED4</text>
<text x="189.8" y="154.1">GEN AD</text>
<text x="285.5" y="153.8">R8</text>
<text x="293.4" y="153.8">R10</text>
<text x="113.2" y="159.4">100nF</text>
<text x="136.9" y="156.5">RED</text>
<text x="268.4" y="160.7">LDRR</text>
<text x="285.5" y="156.5">1k</text>
<text x="293.4" y="156.5">1k</text>
<text x="334.2" y="159.4">C8</text>
<text x="358.1" y="156.7">HEADER6X1</text>
<text x="133" y="167">R9</text>
<text x="334.2" y="167.2">100nF</text>
<text x="360.8" y="164.6">COMPASS</text>
<text x="108.2" y="169.9">HALL</text>
<text x="133" y="169.6">180R</text>
<text x="189.8" y="172.5">HEADER5X1</text>
<text x="268.4" y="173.8">LDRL</text>
<text x="268.4" y="168.3">1k</text>
<text x="108.2" y="183">HEADER3X1</text>
<text x="268.4" y="181.4">1k</text>
<text x="358.1" y="185.6">HEADER6X1</text>
<text x="54.3" y="198">PWR</text>
<text x="189.8" y="193.5">D I/O</text>
<text x="29.3" y="201.4">Battery</text>
<text x="71.2" y="198.8">D1</text>
<text x="277.9" y="198.5">SW1</text>
<text x="54.3" y="207.5">SW SPDT</text>
<text x="71.2" y="206.7">S8MC-13</text>
<text x="277.9" y="207.5">SW SPST PB</text>
<text x="360.8" y="209.3">GPS</text>
<text x="26.7" y="211.9">HEADER2X1</text>
<text x="90.9" y="214.3">R6</text>
<text x="189.8" y="211.9">HEADER5X1</text>
<text x="277.9" y="214.3">SW2</text>
<text x="90.9" y="216.9">1k</text>
<text x="188.5" y="227.4">GENERAL POT</text>
<text x="277.9" y="223.2">SW SPST PB</text>
<text x="360.8" y="222.4">HEADER3X1</text>
<text x="90.9" y="232.7">R7</text>
<text x="188.5" y="230.1">POT</text>
<text x="277.9" y="230.1">SW3</text>
<text x="352.9" y="230.1">C9</text>
<text x="352.9" y="232.7">100nF</text>
<text x="90.9" y="235.3">1k</text>
<text x="277.9" y="239">SW SPST PB</text>
</g>
<g font-size="2.3" fill="#009cca">
<text x="28.8" y="22.7">1</text>
<text x="28.8" y="25.3">2</text>
<text x="28.8" y="28">3</text>
<text x="28.8" y="30.6">4</text>
<text x="28.8" y="33.2">5</text>
<text x="357.5" y="41.1">2</text>
<text x="357.5" y="38.5">1</text>
<text x="357.5" y="43.7">3</text>
<text x="357.5" y="46.4">4</text>
<text x="28.8" y="51.6">2</text>
<text x="28.8" y="49">1</text>
<text x="186.5" y="51.6">3</text>
<text x="186.5" y="49">4</text>
<text x="28.8" y="54.2">3</text>
<text x="28.8" y="56.9">4</text>
<text x="28.8" y="59.5">5</text>
<text x="186.5" y="54.2">2</text>
<text x="186.5" y="56.9">1</text>
<text x="276.1" y="59.5">1</text>
<text x="357.5" y="59.5">1</text>
<text x="276.1" y="62.1">2</text>
<text x="276.1" y="64.8">3</text>
<text x="357.5" y="62.1">2</text>
<text x="357.5" y="64.8">3</text>
<text x="276.1" y="67.4">4</text>
<text x="276.1" y="70">5</text>
<text x="357.5" y="67.4">4</text>
<text x="28.8" y="77.9">2</text>
<text x="28.8" y="75.3">1</text>
<text x="28.8" y="80.5">3</text>
<text x="28.8" y="83.1">4</text>
<text x="357.5" y="83.1">2</text>
<text x="357.5" y="80.5">1</text>
<text x="28.8" y="85.8">5</text>
<text x="357.5" y="85.8">3</text>
<text x="357.5" y="88.4">4</text>
<text x="186.5" y="101.5">1</text>
<text x="357.5" y="101.5">1</text>
<text x="118.1" y="106.8">5</text>
<text x="131.4" y="106.8">6</text>
<text x="186.5" y="104.2">2</text>
<text x="186.5" y="106.8">3</text>
<text x="357.5" y="104.2">2</text>
<text x="357.5" y="106.8">3</text>
<text x="118.1" y="109.4">3</text>
<text x="118.1" y="112.1">1</text>
<text x="131.4" y="112.1">2</text>
<text x="131.4" y="109.4">4</text>
<text x="186.5" y="109.4">4</text>
<text x="276.1" y="112.1">5</text>
<text x="357.5" y="109.4">4</text>
<text x="276.1" y="119.9">2</text>
<text x="276.1" y="117.3">3</text>
<text x="276.1" y="114.7">4</text>
<text x="276.1" y="122.6">1</text>
<text x="357.5" y="141">2</text>
<text x="357.5" y="143.6">3</text>
<text x="357.5" y="138.3">1</text>
<text x="357.5" y="146.2">4</text>
<text x="357.5" y="148.9">5</text>
<text x="357.5" y="151.5">6</text>
<text x="186.5" y="162">3</text>
<text x="186.5" y="159.4">4</text>
<text x="186.5" y="156.7">5</text>
<text x="186.5" y="164.6">2</text>
<text x="186.5" y="167.2">1</text>
<text x="357.5" y="167.2">1</text>
<text x="115.6" y="172.5">3</text>
<text x="357.5" y="169.9">2</text>
<text x="357.5" y="172.5">3</text>
<text x="115.6" y="175.1">2</text>
<text x="115.6" y="177.8">1</text>
<text x="357.5" y="175.1">4</text>
<text x="357.5" y="177.8">5</text>
<text x="357.5" y="180.4">6</text>
<text x="186.5" y="196.2">5</text>
<text x="186.5" y="201.4">3</text>
<text x="186.5" y="198.8">4</text>
<text x="36.7" y="206.7">2</text>
<text x="36.7" y="204">1</text>
<text x="186.5" y="204">2</text>
<text x="186.5" y="206.7">1</text>
<text x="357.5" y="214.6">2</text>
<text x="357.5" y="211.9">1</text>
<text x="357.5" y="217.2">3</text>
</g>
<g font-size="1.9">
<text x="199.8" y="272.7">c</text>
<text x="202.2" y="272.7">2021</text>
</g>
<g font-size="1.7">
<text x="198.7" y="274.9">THIS DOCUMENT CONTAINS INFORMATION PROPRIETARY TO</text>
<text x="198.7" y="277.3">Warlord Electronics Ltd AND SHALL NOT BE REPRODUCED OR</text>
<text x="198.7" y="279.1">TRANSFERRED TO OTHER DOCUMENTS OR DISCLOSED TO OTHERS</text>
<text x="198.7" y="281.5">OR USED FOR ANY PURPOSE OTHER THAN THAT FOR WHICH IT IS</text>
<text x="198.7" y="283.6">FURNISHED WITHOUT THE PRIOR WRITTEN PERMISSION OF</text>
<text x="198.7" y="285.9">Warlord Electronics LTD.</text>
</g>
</svg>
